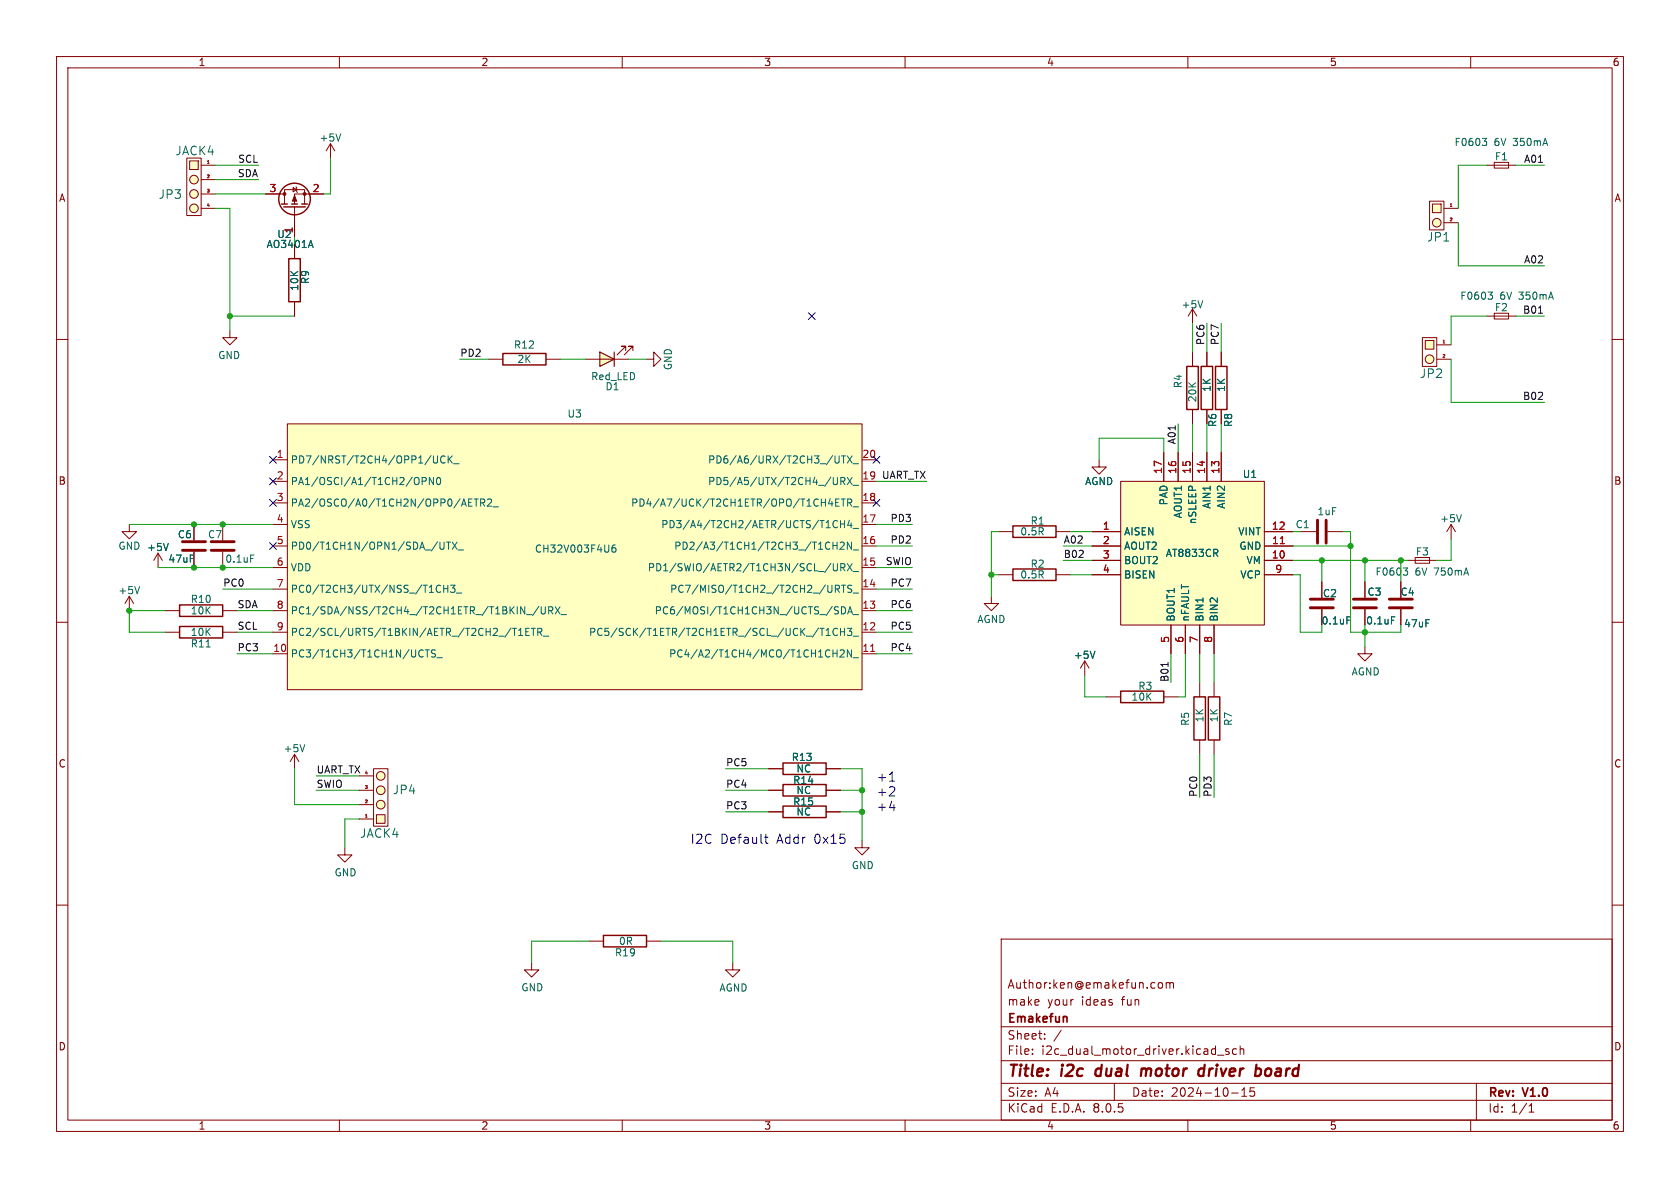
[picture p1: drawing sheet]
<svg xmlns="http://www.w3.org/2000/svg" width="297mm" height="210mm" viewBox="0 0 297 210" stroke-linecap="round" stroke-linejoin="round" font-family="sans-serif">
<g fill="none" stroke="#840000" stroke-width=".18">
<path d="M10 10h277v190h-277zM12 12h273v186h-273zM60 10v2M110 10v2M160 10v2M210 10v2M260 10v2M10 60h2M285 60h2M22.9 92.7v1.3h1.2l-1.2 1.3-1.3-1.3h1.3M27.9 97.8l-.7 1.3M27.9 97.8v2.5"/>
<path d="M27.9 97.8l.8 1.3M10 110h2M285 110h2M135.9 139.7h2.5M146 139.7h2.6M214.6 120.7v2.5M214.6 130.8v2.6M10 160h2M285 160h2M94 170.2v1.3h1.2l-1.2 1.2-1.3-1.2h1.3M104.1 166.4h2.6M114.3 166.4h2.5"/>
<path d="M129.5 170.2v1.3h1.3l-1.3 1.2-1.2-1.2h1.2M177 166h108v32h-108zM204.8 173.8l.2-.1 .5 .1v.6l-.1 .2-.4 .1-.2-.1zM206.2 173.8l.4-.1 .2 .2M206.2 173.7v1M206.8 173.9l.2-.2 .4 .1 .1 .9M206.8 173.9v.8M60 198v2M110 198v2M160 198v2M177 194.5h108M177 191.5h108"/>
<path d="M177 187.5h108M177 181.5h108M182.5 186.3v.1M182.5 185.5v.1M184.7 183.6v.1M184.7 182.8v.1M187.6 182.1l-1.3 2M197 191.5v3M210 198v2M215.2 186.5h1.2M217.2 185.5l-.3-.1-.2 .2v.2l.5 .2v.3h-.5M217.7 193.2h1.2"/>
<path d="M218.6 185.5l-.4-.1-.3 .3v.4l.1 .2h.6M219.2 185.5l.3-.1 .3 .1 .1 .9M219.2 184.9v1.5M219.5 193.8h.9M219.5 192.7l.5-.4v1.5M221.7 192.3h-.7v.7l.2-.1h.5l.1 .3-.1 .5-.2 .1-.5-.1M260 198v2M261 191.5v6.5M270.3 196.6h.9M270.3 195.5l.4-.4v1.5"/>
</g>
<path d="M193.8 189.1l-.2 .7 .4 .4M201.8 188.9l-.1 1.3M202.6 189a.57 .57 0 0 0-.8 .1M202.7 189.2l-.2 1M212.3 188.9l.6 .1M212.7 190.1l-.5 .1M213 188.2l-.3 2M224.4 188.9a.62 .62 0 0 0-.7 .4v.7a.52 .52 0 0 0 .8 .1" fill="none" stroke="#840000" stroke-width=".4"/>
<path d="M188.6 179.8v.9" fill="none" stroke="#840000" stroke-width=".3"/>
<path d="M138.4 138.7h7.6v2h-7.6zM213.6 123.2h2v7.6h-2zM106.7 165.4h7.6v2h-7.6z" fill="none" stroke="#840000" stroke-width=".25"/>
<path d="M29.8 96.1l-.5 1.2" fill="none" stroke="#006464" stroke-width=".18"/>
<circle cx="254" cy="39.4" r=".76" fill="#ffffc2" stroke="#ffffc2" stroke-width=".18"/>
<path d="M253.2 36.1h1.6v1.5h-1.6z" fill="#ffffc2"/>
<g fill="none" stroke="#840000" stroke-width=".18">
<path d="M252.7 35.6h2.6v5h-2.6zM253.2 36.1h1.6v1.5h-1.6zM255.3 36.8h2.5M255.3 39.4h2.5M248.9 99.1h5.1M250.2 98.6h2.5v1h-2.5zM256.5 92.7l-.7 1.3M256.5 92.7v2.6M256.5 92.7l.8 1.3M61 149.9v1.2h1.2l-1.2 1.3-1.3-1.3h1.3M135.9 143.5h2.5M146 143.5h2.6"/>
<path d="M152.4 148.6v1.3h1.3l-1.3 1.2-1.3-1.2h1.3"/>
<circle cx="254" cy="39.4" r=".76"/>
</g>
<path d="M256.4 36.5h.3" fill="none" stroke="#a90000" stroke-width=".18"/>
<path d="M258.4 91l-.5 1.3M248.1 100.4h.8l-.5 .5M248.6 100.9l.3 .2v.3l-.3 .3" fill="none" stroke="#006464" stroke-width=".18"/>
<path d="M138.4 142.5h7.6v2h-7.6z" fill="none" stroke="#840000" stroke-width=".25"/>
<g fill="#ffffc2" stroke="#ffffc2" stroke-width=".18">
<circle cx="34.3" cy="36.8" r=".76"/>
<circle cx="34.3" cy="34.3" r=".76"/>
</g>
<path d="M33.5 28.4h1.6v1.6h-1.6z" fill="#ffffc2"/>
<g fill="#ffffc2" stroke="#ffffc2" stroke-width=".18">
<circle cx="34.3" cy="31.7" r=".76"/>
<circle cx="67.3" cy="137.2" r=".76"/>
<circle cx="67.3" cy="139.7" r=".76"/>
</g>
<g fill="none" stroke="#840000" stroke-width=".18">
<path d="M33 27.9h2.6v10.2h-2.6zM33.5 28.4h1.6v1.6h-1.6zM35.6 29.2h2.5M35.6 31.8h2.5M35.6 34.3h2.5M35.6 36.8h2.5M210.8 62.2v2.6M210.8 72.4v2.5M229.9 94h2.8M234.7 94h2.8M191.8 116.8l-.8 1.3M191.8 116.8v2.6"/>
<path d="M191.8 116.8l.7 1.3M233.7 102.9v2.8M233.7 107.7v2.8M241.3 114.3v1.3h1.3l-1.3 1.2-1.3-1.2h1.3M241.3 102.9v2.8M241.3 107.7v2.8M247.6 102.9v2.8M247.6 107.7v2.8"/>
<circle cx="34.3" cy="31.7" r=".76"/>
<circle cx="34.3" cy="34.3" r=".76"/>
<circle cx="34.3" cy="36.8" r=".76"/>
</g>
<path d="M36.7 28.9h.3" fill="none" stroke="#a90000" stroke-width=".18"/>
<path d="M232.9 91.9v4.1M234.4 91.9v4.1M231.6 105.9h4.1M231.6 107.4h4.1M239.3 105.9h4M239.3 107.4h4M245.6 105.9h4.1M245.6 107.4h4.1" fill="none" stroke="#840000" stroke-width=".51"/>
<path d="M193.6 115.1l-.4 1.3M238.1 109h.6M246 109h.6" fill="none" stroke="#006464" stroke-width=".18"/>
<path d="M209.8 64.8h2v7.6h-2z" fill="none" stroke="#840000" stroke-width=".25"/>
<path d="M66.5 144h1.6v1.5h-1.6z" fill="#ffffc2"/>
<circle cx="67.3" cy="142.2" r=".76" fill="#ffffc2" stroke="#ffffc2" stroke-width=".18"/>
<g fill="none" stroke="#840000" stroke-width=".18">
<path d="M40.6 58.4v1.3h-1.2l1.2 1.3 1.3-1.3h-1.3M63.5 139.7h2.5M63.5 137.2h2.5M66 135.9h2.6v10.2h-2.6zM63.5 144.8h2.5M63.5 142.2h2.5M66.5 144h1.6v1.5h-1.6z"/>
<circle cx="67.3" cy="139.7" r=".76"/>
<circle cx="67.3" cy="137.2" r=".76"/>
<circle cx="67.3" cy="142.2" r=".76"/>
</g>
<path d="M64.6 144.5h.3" fill="none" stroke="#a90000" stroke-width=".18"/>
<path d="M198.1 85.1h25.4v25.4h-25.4z" fill="#ffffc2"/>
<g fill="none" stroke="#840000" stroke-width=".18">
<path d="M262.9 29.2h5.1M264.2 28.7h2.5v1h-2.5zM52.1 43.2v2.5M52.1 53.3v2.6M213.4 62.2v2.6M213.4 72.4v2.5M215.9 62.2v2.6M215.9 72.4v2.5M193 94h5.1M193 99.1h5.1M193 96.5h5.1M194.3 81.3v1.3h1.3l-1.3 1.2-1.3-1.2h1.3"/>
<path d="M198.1 85.1h25.4v25.4h-25.4zM205.7 80v5.1M208.3 80v5.1M210.8 80v5.1M213.4 80v5.1M215.9 80v5.1M223.5 94h5.1M223.5 99.1h5.1M223.6 96.5h5M193 101.6h5.1M207 110.5v5.1M209.5 110.5v5.1"/>
<path d="M212.1 110.5v5.1M214.6 110.5v5.1M223.5 101.6h5.1"/>
</g>
<path d="M226.3 96.1h.8" fill="none" stroke="#a90000" stroke-width=".18"/>
<path d="M262 24.5h.8l-.4 .4M262.6 24.9l.2 .3v.3l-.2 .2M212.7 105.7v.7" fill="none" stroke="#006464" stroke-width=".18"/>
<path d="M51.1 45.7h2v7.6h-2zM212.3 64.8h2.1v7.6h-2.1zM214.9 64.8h2v7.6h-2z" fill="none" stroke="#840000" stroke-width=".25"/>
<path d="M106 62.2l2.6 1.3-2.6 1.3z" fill="#ffffc2"/>
<path d="M106 62.2l2.6 1.3-2.6 1.3zM108.6 62.2v2.6" fill="none" stroke="#840000" stroke-width=".2"/>
<path d="M103.5 63.5h7.6M110.6 62v-.8h-.7h.7l-1.5 1.5M111.9 62v-.8h-.8h.8l-1.5 1.5M114.3 63.5h1.3v-1.3l1.2 1.3-1.2 1.3v-1.3" fill="none" stroke="#840000" stroke-width=".18"/>
<path d="M50.8 74.9h101.6v47h-101.6z" fill="#ffffc2"/>
<g fill="none" stroke="#840000" stroke-width=".18">
<path d="M50.8 74.9h101.6v47h-101.6zM86.4 63.5h2.5M96.5 63.5h2.6M48.3 81.3h2.5M48.3 96.5h2.5M48.3 92.7h2.5M48.3 88.9h2.5M48.3 85.1h2.5M152.4 81.3h2.5M152.4 96.5h2.5M152.4 92.7h2.5M152.4 88.9h2.5"/>
<path d="M152.4 85.1h2.5M48.3 115.6h2.5M48.3 111.8h2.5M48.3 108h2.5M48.3 104.1h2.5M48.3 100.3h2.5M152.4 115.6h2.5M152.4 111.8h2.5M152.4 108h2.5M152.4 104.1h2.5M152.4 100.3h2.5"/>
</g>
<g fill="none" stroke="#006464" stroke-width=".18">
<path d="M74 84.6v.9M74.6 85.1l.6-.1 .2-.2-.1-.3-.7-.1v1.3M76.6 84.4v1.3l-.7-1.3v1.3M77.3 84.5l.2-.1a.68 .68 0 0 1 .4 .6 .68 .68 0 0 1-.4 .7l-.2-.2-.1-.3zM77.4 80.6v1l-.3 .3M78.5 95.8v1.1l-.1 .1-.4 .1M78.7 80.7a.6 .6 0 0 0-.9 .4 .6 .6 0 0 0 .6 .8l.3-.2M78.9 95.8h.8M79.2 80.6v1.3M79.3 95.8v1.3M79.4 81.1l.6 .8M80 80.6l-.8 .7"/>
<path d="M80 95.8l.8 1.3M80.2 82h1M80.8 95.8l-.8 1.3M81 97.2h.9M82.9 89.5h.6M82.9 88.2h.6M83.8 88.2h.7M84.2 88.2v1.3M85 88.9l.6-.1 .1-.2-.1-.3-.6-.1v1.3M85.3 88.9l.4 .6M86.2 88.3l.5-.1 .2 .4-.8 .9h.8M87.1 89.6h1"/>
<path d="M108.8 96.3l-.4 .1a.86 .86 0 0 0 0 1.2l.4-.1 .1-.4-.2-.3-.4 .1-.1 .2M146.5 89.1h.8M147.3 96.4h.7M147.7 88.8h.5M148 95.8v1.3M148 92.1a.6 .6 0 0 0-.8 .5 .6 .6 0 0 0 .6 .7l.2-.1M148 99.6v1.2l-.2 .1-.4-.1M148.3 88.2h-.6v1.3h.6M148.3 80.6v1l-.2 .3M148.5 96l.5-.2 .3 .4-.8 .9h.8M148.6 92v1.3M148.6 92.6h.7"/>
<path d="M148.6 85.1l.7-.1 .1-.2-.1-.3-.7-.1v1.3M148.7 88.2h.7M148.8 80.6h.7M148.9 85.1l.5 .6M149.1 88.2v1.3M149.1 80.6v1.3M149.3 92v1.3M149.8 99.6l.8 1.3M149.8 84.4l.8 1.3M149.8 80.6l.8 1.3M149.9 88.9l.6-.1 .1-.2-.1-.3-.6-.1v1.3M150.2 92l-.3 .9h.7"/>
<path d="M150.2 88.9l.4 .6M150.5 92.4v.9M150.5 95.8v1.3l-.7-1.3v1.3M150.6 99.6l-.8 1.3M150.6 84.4l-.8 1.3M150.6 80.6l-.8 1.3M150.8 82h1M150.8 97.2h1M150.8 93.4h1M150.8 89.6h1M150.8 85.8h1M75.2 114.9h.7"/>
<path d="M75.5 114.9v1.2M77 114.9h-.5l-.2 .1v.4l.6 .2 .1 .3-.3 .2h-.4M77.2 116.3h1M77.7 103.4l.2 .2M77.9 104.6l-.2 .1M78.4 103.4v1.3M78.4 104.1h.8M79.2 103.4v1.3M79.7 103.4h.7l-.4 .5 .4 .2v.5l-.2 .1-.5-.1M80.7 104.8h.9M91.7 112.3h.7M91.7 111.4l.3-.3v1.2"/>
<path d="M93 111.7h.4M93.6 111.1h-.6v1.2h.6M93.9 111.1h.7M94.3 111.1v1.2M95.1 111.7h.6l.1-.2-.1-.3-.6-.1v1.2M95.3 107.2l-1.1 1.6M95.4 111.7l.4 .6M95.7 107.3v1l.2 .2h.4l.1-.2v-1M96 112.5h1M97 107.9h.6l.1-.2v-.3l-.7-.1v1.2M97.3 107.9l.4 .6M98.2 107.3l.8 1.2"/>
<path d="M99 107.3l-.8 1.2M99.2 108.7h1M146 112.3h.8M146 111.4l.4-.3v1.2M147.3 115.5h.7M147.7 103.4h.5l.2 .3-.1 .4h-.6M147.7 107.3h.5M148 114.9v1.2M148 107.9l.2 .3-.2 .3M148 104.1l.4 .6M148 111.2a.6 .6 0 0 0-.8 .4 .6 .6 0 0 0 .6 .7l.2-.1M148.5 115l.5-.1 .3 .3-.8 .9h.8"/>
<path d="M148.6 111.1v1.2M148.6 111.7h.7M148.6 100.3l.7-.1 .1-.1-.1-.3-.7-.2v1.3M148.8 107.3a.64 .64 0 0 1 .7 .6 .64 .64 0 0 1-.7 .6zM148.8 103.4h.7M148.9 100.3l.5 .6M149.1 103.4v1.3M149.3 111.1v1.2M149.8 111.1h.8l-.4 .5 .3 .1v.5l-.2 .1-.5-.1M149.9 108.5l.4-1.2 .4 1.2M150 108.2h.6M150.5 114.9v1.2l-.7-1.2v1.2"/>
<path d="M150.6 103.5l-.5-.1-.2 .2v.3l.6 .3 .1 .3-.3 .2h-.4M150.8 116.3h1M150.8 112.5h1M150.8 108.7h1M150.8 104.8h1M150.8 101h1"/>
</g>
<path d="M153.9 115.2h.7" fill="none" stroke="#a90000" stroke-width=".18"/>
<path d="M88.9 62.5h7.6v2h-7.6z" fill="none" stroke="#840000" stroke-width=".25"/>
<circle cx="252.7" cy="63.5" r=".76" fill="#ffffc2" stroke="#ffffc2" stroke-width=".18"/>
<path d="M252 60.2h1.5v1.5h-1.5z" fill="#ffffc2"/>
<g fill="none" stroke="#840000" stroke-width=".18">
<path d="M47 34.3h3.3M50.3 36.1v-2.6h3.5v2.6M51.8 33.1l.7 .4-.7 .4zM52.1 36.6v5.3M52.3 33l.2 .1v.8l.1 .1M57.1 34.3h-5v1.8M58.4 25.4l.8 1.3M58.4 25.4v2.5M58.4 25.4l-.7 1.3M52.1 43.2v2.5M52.1 53.3v2.6M210.8 54.6l-.7 1.3"/>
<path d="M210.8 54.6v2.6M210.8 54.6l.8 1.3M251.5 59.7h2.5v5.1h-2.5zM262.9 55.9h5.1M264.2 55.4h2.5v1h-2.5zM213.4 62.2v2.6M213.4 72.4v2.5M215.9 62.2v2.6M215.9 72.4v2.5M252 60.2h1.5v1.5h-1.5zM254 61h2.5M254 63.5h2.5"/>
<path d="M34.3 92.7v2.8M34.3 97.5v2.8M39.4 92.7v2.8M39.4 97.5v2.8M176.5 94h2.6M186.7 94h2.5M193 94h5.1M193 99.1h5.1M193 96.5h5.1M205.7 80v5.1M208.3 80v5.1M210.8 80v5.1"/>
<path d="M213.4 80v5.1M215.9 80v5.1M223.5 94h5.1M223.5 99.1h5.1M223.6 96.5h5M22.9 105.4l-.8 1.3M22.9 105.4v2.6M22.9 105.4l.7 1.3M29.2 111.8h2.5M29.2 108h2.5M39.4 111.8h2.5M39.4 108h2.5"/>
<path d="M175.3 105.4v1.3h1.2l-1.2 1.3-1.3-1.3h1.3M176.5 101.6h2.6M186.7 101.6h2.5M193 101.6h5.1M207 110.5v5.1M209.5 110.5v5.1M212.1 110.5v5.1M214.6 110.5v5.1M223.5 101.6h5.1M233.7 102.9v2.8M233.7 107.7v2.8M241.3 102.9v2.8"/>
<path d="M241.3 107.7v2.8M247.6 102.9v2.8M247.6 107.7v2.8M52.1 133.4v2.5M52.1 133.4l-.8 1.2M52.1 133.4l.7 1.2M135.9 135.9h2.5M135.9 139.7h2.5M146 135.9h2.6M146 139.7h2.6M195.6 123.2h2.5M205.7 123.2h2.6"/>
<path d="M212.1 120.7v2.5M212.1 130.8v2.6M135.9 143.5h2.5M146 143.5h2.6"/>
<circle cx="252.7" cy="63.5" r=".76"/>
</g>
<path d="M255.1 60.6h.3M226.3 96.1h.8" fill="none" stroke="#a90000" stroke-width=".18"/>
<g fill="none" stroke="#840000" stroke-width=".25">
<path d="M49.8 36.1h1M50.2 36.6h3.8M51.6 36.1h1M53.3 36.1h1.1M179.1 93h7.6v2h-7.6zM31.7 110.7h7.7v2.1h-7.7zM31.7 106.9h7.7v2.1h-7.7zM179.1 100.6h7.6v2h-7.6zM138.4 134.9h7.6v2h-7.6zM198.1 122.2h7.6v2h-7.6zM211.1 123.2h2v7.6h-2z"/>
<circle cx="52.1" cy="35.2" r="2.79"/>
</g>
<g fill="none" stroke="#006464" stroke-width=".18">
<path d="M60.2 23.7l-.4 1.2M54.9 42.5l.5 1.3M212.6 53.2l-.4 1.2M263.1 51.6h.7l-.4 .5M263.6 52.1l.2 .3v.3l-.2 .2M29.8 96.1l-.5 1.2M44.3 98.1h.6M24.7 103.7l-.4 1.3M36.4 114.4h.8M193.6 115.1l-.4 1.3M212.7 105.7v.7M238.1 109h.6"/>
<path d="M246 109h.6M53.9 131.6l-.4 1.3"/>
</g>
<g fill="#840000" stroke="#840000" stroke-width=".18">
<path d="M52.1 34.5l.4 1.1h-.8z"/>
<circle cx="53.8" cy="34.3" r=".25"/>
<circle cx="50.3" cy="34.3" r=".25"/>
</g>
<path d="M32.3 95.8h4M32.3 97.3h4M37.3 95.8h4.1M37.3 97.3h4.1" fill="none" stroke="#840000" stroke-width=".51"/>
<path d="M272 55.4h.7M206.5 117.1v.7" fill="none" stroke="#0f0f0f" stroke-width=".18"/>
<path d="M157.3 138.1h.9M158.1 139.2v.6M135.2 148h.6M135.4 147.5v1.4l.1 .1 .3 .1M157.2 140.7h1M157.3 142.8h1" fill="none" stroke="#0000c2" stroke-width=".18"/>
<g fill="none" stroke="#009600" stroke-width=".18">
<path d="M38.1 29.2h7.6M38.1 34.3h8.9M38.1 36.8h2.5v21.6M38.1 31.8h7.6M58.4 27.9v6.4h-1.3M257.8 39.4v7.6h15.2M262.9 29.2h-5.1v7.6M268 29.2h5M40.6 55.9h11.5M52.1 41.9v1.3M210.8 57.2v5M213.4 57.2v5"/>
<path d="M215.9 57.2v5M262.9 55.9h-6.4v5.1M268 55.9h5M81.3 63.5h5.1M99.1 63.5h4.4M111.1 63.5h3.2M208.3 74.9v5.1M210.8 74.9v5.1M213.4 74.9v5.1M215.9 74.9v5.1M256.5 63.5v7.6h16.5M22.9 92.7h25.4"/>
<path d="M154.9 96.5h6.4M154.9 92.7h6.4M154.9 85.1h8.9M176.5 94h-1.2v11.4M188 99.1h5M188 96.5h5M189.2 94h3.8M205.7 80v-2.5h-11.4v3.8M228.6 99.1h20.3M228.6 96.5h10.2M233.7 99.1v3.8M237.5 94h1.3v17.8h8.8v-1.3"/>
<path d="M241.3 99.1v3.8M247.6 99.1v3.8M256.5 95.3v3.8h-2.5M27.9 100.3h20.4M29.2 108h-6.3v3.8h6.3M39.4 104.1h8.9M41.9 111.8h6.4M41.9 108h6.4M41.9 115.6h6.4M154.9 111.8h6.4M154.9 104.1h6.4M154.9 108h6.4"/>
<path d="M154.9 100.3h6.4M154.9 115.6h6.4M175.3 101.6h1.2M189.2 101.6h3.8M191.8 119.4v3.8h3.8M207 115.6v5.1M209.5 115.6v7.6h-1.2M212.1 115.6v5.1M214.6 115.6v5.1M228.6 101.6h1.3v10.2h3.8v-1.3M241.3 110.5v3.8M52.1 135.9v6.3h11.4"/>
<path d="M55.9 137.2h7.6M55.9 139.7h7.6M128.3 139.7h7.6M128.3 135.9h7.6M148.6 139.7h3.8M148.6 135.9h3.8v12.7M212.1 133.4v7.6M214.6 133.4v7.6M63.5 144.8h-2.5v5.1M128.3 143.5h7.6M148.6 143.5h3.8M104.1 166.4h-10.1v3.8"/>
<path d="M116.8 166.4h12.7v3.8"/>
</g>
<g fill="none" stroke="#000084" stroke-width=".18">
<path d="M142.9 55.3l1.2 1.2M144.1 55.3l-1.2 1.2M47.7 84.5l1.2 1.2M47.7 88.3l1.2 1.2M47.7 95.9l1.2 1.2M47.7 80.7l1.2 1.2M48.9 84.5l-1.2 1.2M48.9 88.3l-1.2 1.2M48.9 95.9l-1.2 1.2M48.9 80.7l-1.2 1.2M154.3 88.3l1.2 1.2M154.3 80.7l1.2 1.2"/>
<path d="M155.5 88.3l-1.2 1.2M155.5 80.7l-1.2 1.2"/>
</g>
<g fill="#009600" stroke="#009600" stroke-width=".18">
<circle cx="152.4" cy="139.7" r=".46"/>
<circle cx="152.4" cy="143.5" r=".46"/>
<circle cx="40.6" cy="55.9" r=".46"/>
<circle cx="34.3" cy="92.7" r=".46"/>
<circle cx="39.4" cy="92.7" r=".46"/>
<circle cx="175.3" cy="101.6" r=".46"/>
<circle cx="34.3" cy="100.3" r=".46"/>
<circle cx="39.4" cy="100.3" r=".46"/>
<circle cx="22.9" cy="108" r=".46"/>
<circle cx="241.3" cy="99.1" r=".46"/>
<circle cx="247.6" cy="99.1" r=".46"/>
<circle cx="238.8" cy="96.5" r=".46"/>
<circle cx="241.3" cy="111.8" r=".46"/>
<circle cx="233.7" cy="99.1" r=".46"/>
</g>
<g font-size="2.8" fill="#840000">
<text x="178" y="190.9">Title:</text>
<text x="187.7" y="190.9">i2c</text>
<text x="194.6" y="190.9">dual</text>
<text x="203.4" y="190.9">motor</text>
<text x="214.3" y="190.9">driver</text>
<text x="225.1" y="190.9">board</text>
</g>
<g font-size="2.3" fill="#0000c2">
<text x="154.9" y="138.4">+1</text>
<text x="154.9" y="141">+2</text>
<text x="154.9" y="143.6">+4</text>
<text x="122" y="149.4">I2C</text>
<text x="127.3" y="149.4">Default</text>
<text x="137.4" y="149.4">Addr</text>
<text x="144.1" y="149.4">0x15</text>
</g>
<g font-size="2.1" fill="#006464">
<text x="30.9" y="27.7">JACK4</text>
<text x="28" y="35.4">JP3</text>
<text x="252.2" y="42.9">JP1</text>
<text x="250.9" y="67">JP2</text>
<text x="69.3" y="140.6">JP4</text>
<text x="63.6" y="148.3">JACK4</text>
</g>
<g font-size="2.1" fill="#840000">
<text x="178" y="178">make</text>
<text x="178" y="175">Author:ken@emakefun.com</text>
<text x="185.2" y="178">your</text>
<text x="191.2" y="178">ideas</text>
<text x="198.5" y="178">fun</text>
<text x="178" y="184">Sheet:</text>
<text x="178" y="181.2">Emakefun</text>
<text x="178" y="186.7">File:</text>
<text x="184.1" y="186.7">i2c_dual_motor_driver.kicad_sch</text>
<text x="178" y="196.9">KiCad</text>
<text x="178" y="194.1">Size:</text>
<text x="184.7" y="194.1">A4</text>
<text x="185.7" y="196.9">E.D.A.</text>
<text x="193.3" y="196.9">8.0.5</text>
<text x="200" y="194.1">Date:</text>
<text x="207" y="194.1">2024-10-15</text>
<text x="263" y="194.3">Rev:</text>
<text x="263" y="196.9">Id:</text>
<text x="267.1" y="196.9">1/1</text>
<text x="269.4" y="194.3">V1.0</text>
</g>
<g font-size="1.8" fill="#840000">
<text x="35" y="11.9">1</text>
<text x="85" y="11.9">2</text>
<text x="135" y="11.9">3</text>
<text x="185" y="11.9">4</text>
<text x="235" y="11.9">5</text>
<text x="285" y="11.9">6</text>
<text x="10.3" y="35.9">A</text>
<text x="285.3" y="35.9">A</text>
<text x="10.3" y="85.9">B</text>
<text x="285.3" y="85.9">B</text>
<text x="10.3" y="135.9">C</text>
<text x="285.3" y="135.9">C</text>
<text x="10.3" y="185.9">D</text>
<text x="285.3" y="185.9">D</text>
<text x="35" y="199.9">1</text>
<text x="85" y="199.9">2</text>
<text x="135" y="199.9">3</text>
<text x="185" y="199.9">4</text>
<text x="235" y="199.9">5</text>
<text x="285" y="199.9">6</text>
</g>
<g font-size="1.8" fill="#0f0f0f">
<text x="42" y="28.9">SCL</text>
<text x="269.3" y="28.9">A01</text>
<text x="41.9" y="31.4">SDA</text>
<text x="269.3" y="46.6">A02</text>
<text x="269.2" y="55.5">B01</text>
<text x="81.3" y="63.2">PD2</text>
<text x="213" y="61.1" transform="rotate(-90 213 61.1)">PC6</text>
<text x="215.6" y="61.1" transform="rotate(-90 215.6 61.1)">PC7</text>
<text x="269.2" y="70.8">B02</text>
<text x="207.9" y="78.6" transform="rotate(-90 207.9 78.6)">A01</text>
<text x="155.8" y="84.7">UART_TX</text>
<text x="157.3" y="92.4">PD3</text>
<text x="156.5" y="100">SWIO</text>
<text x="157.3" y="96.2">PD2</text>
<text x="188" y="98.7">B02</text>
<text x="188" y="96.2">A02</text>
<text x="39.4" y="103.8">PC0</text>
<text x="41.9" y="107.6">SDA</text>
<text x="157.3" y="103.8">PC7</text>
<text x="157.3" y="107.6">PC6</text>
<text x="41.9" y="111.4">SCL</text>
<text x="157.3" y="111.4">PC5</text>
<text x="41.9" y="115.2">PC3</text>
<text x="157.3" y="115.2">PC4</text>
<text x="206.7" y="120.7" transform="rotate(-90 206.7 120.7)">B01</text>
<text x="55.9" y="136.8">UART_TX</text>
<text x="128.3" y="135.5">PC5</text>
<text x="55.9" y="139.4">SWIO</text>
<text x="128.3" y="139.4">PC4</text>
<text x="128.3" y="143.2">PC3</text>
<text x="211.7" y="141" transform="rotate(-90 211.7 141)">PC0</text>
<text x="214.3" y="141" transform="rotate(-90 214.3 141)">PD3</text>
</g>
<g font-size="1.8" fill="#006464">
<text x="56.4" y="25.2">+5V</text>
<text x="257" y="26">F0603</text>
<text x="264.1" y="26">6V</text>
<text x="264.2" y="28.5">F1</text>
<text x="267.6" y="26">350mA</text>
<text x="47" y="44">AO3401A</text>
<text x="48.9" y="42.3">U2</text>
<text x="52.9" y="51.5" transform="rotate(-90 52.9 51.5)">10K</text>
<text x="54.8" y="50.3" transform="rotate(-90 54.8 50.3)">R9</text>
<text x="258.1" y="53.2">F0603</text>
<text x="265.2" y="53.2">6V</text>
<text x="268.6" y="53.2">350mA</text>
<text x="208.8" y="54.7">+5V</text>
<text x="264.2" y="55.2">F2</text>
<text x="38.5" y="63.7">GND</text>
<text x="90.8" y="61.8">R12</text>
<text x="91.4" y="64.4">2K</text>
<text x="119" y="65.5" transform="rotate(-90 119 65.5)">GND</text>
<text x="104.4" y="67.4">Red_LED</text>
<text x="106.9" y="69.2">D1</text>
<text x="209.1" y="68.7" transform="rotate(-90 209.1 68.7)">R4</text>
<text x="211.7" y="71.2" transform="rotate(-90 211.7 71.2)">20K</text>
<text x="214.2" y="69.4" transform="rotate(-90 214.2 69.4)">1K</text>
<text x="216.8" y="69.4" transform="rotate(-90 216.8 69.4)">1K</text>
<text x="100.2" y="74">U3</text>
<text x="215.2" y="75.6" transform="rotate(-90 215.2 75.6)">R6</text>
<text x="218" y="75.6" transform="rotate(-90 218 75.6)">R8</text>
<text x="51.3" y="82.1">PD7/NRST/T2CH4/OPP1/UCK_</text>
<text x="125.1" y="82.1">PD6/A6/URX/T2CH3_/UTX_</text>
<text x="51.3" y="86">PA1/OSCI/A1/T1CH2/OPN0</text>
<text x="51.3" y="89.8">PA2/OSCO/A0/T1CH2N/OPP0/AETR2_</text>
<text x="111.5" y="89.8">PD4/A7/UCK/T2CH1ETR/OPO/T1CH4ETR_</text>
<text x="125.1" y="86">PD5/A5/UTX/T2CH4_/URX_</text>
<text x="191.7" y="86">AGND</text>
<text x="206.6" y="89.4" transform="rotate(-90 206.6 89.4)">PAD</text>
<text x="219.6" y="84.7">U1</text>
<text x="31.3" y="95.4">C6</text>
<text x="36.7" y="95.4">C7</text>
<text x="51.3" y="93.6">VSS</text>
<text x="116.8" y="93.6">PD3/A4/T2CH2/AETR/UCTS/T1CH4_</text>
<text x="180.3" y="94.8">0.5R</text>
<text x="182.1" y="92.9">R1</text>
<text x="198.6" y="94.8">AISEN</text>
<text x="209.1" y="91.7" transform="rotate(-90 209.1 91.7)">AOUT1</text>
<text x="211.7" y="92.8" transform="rotate(-90 211.7 92.8)">nSLEEP</text>
<text x="214.2" y="90" transform="rotate(-90 214.2 90)">AIN1</text>
<text x="216.8" y="90" transform="rotate(-90 216.8 90)">AIN2</text>
<text x="218.8" y="94.8">VINT</text>
<text x="232.8" y="91.3">1uF</text>
<text x="254.5" y="92.5">+5V</text>
<text x="20.8" y="97.4">GND +5V</text>
<text x="25.9" y="97.6">+5V</text>
<text x="29.7" y="99.7">47uF</text>
<text x="39.7" y="99.7">0.1uF</text>
<text x="51.3" y="97.4">PD0/T1CH1N/OPN1/SDA_/UTX_</text>
<text x="51.3" y="101.2">VDD</text>
<text x="94.5" y="97.9">CH32V003F4U6</text>
<text x="114.4" y="101.2">PD1/SWIO/AETR2/T1CH3N/SCL_/URX_</text>
<text x="119.1" y="97.4">PD2/A3/T1CH1/T2CH3_/T1CH2N_</text>
<text x="182.1" y="100.6">R2</text>
<text x="198.6" y="97.4">AOUT2</text>
<text x="198.6" y="99.9">BOUT2</text>
<text x="206" y="98.7">AT8833CR</text>
<text x="219" y="97.4">GND</text>
<text x="220.3" y="99.9">VM</text>
<text x="243.1" y="102">F0603</text>
<text x="250.2" y="102">6V</text>
<text x="250.2" y="98.4">F3</text>
<text x="253.6" y="102">750mA</text>
<text x="20.8" y="105.2">+5V</text>
<text x="33.6" y="106.8">R10</text>
<text x="51.3" y="105">PC0/T2CH3/UTX/NSS_/T1CH3_</text>
<text x="118.4" y="105">PC7/MISO/T1CH2_/T2CH2_/URTS_</text>
<text x="180.3" y="102.5">0.5R</text>
<text x="198.6" y="102.5">BISEN</text>
<text x="219.2" y="102.5">VCP</text>
<text x="233.8" y="105.8">C2</text>
<text x="241.7" y="105.5">C3</text>
<text x="247.5" y="105.5">C4</text>
<text x="33.6" y="112.6">10K</text>
<text x="33.6" y="108.8">10K</text>
<text x="51.3" y="108.8">PC1/SDA/NSS/T2CH4_/T2CH1ETR_/T1BKIN_/URX_</text>
<text x="51.3" y="112.6">PC2/SCL/URTS/T1BKIN/AETR_/T2CH2_/T1ETR_</text>
<text x="104" y="112.6">PC5/SCK/T1ETR/T2CH1ETR_/SCL_/UCK_/T1CH3_</text>
<text x="115.6" y="108.8">PC6/MOSI/T1CH1CH3N_/UCTS_/SDA_</text>
<text x="172.7" y="110.3">AGND</text>
<text x="207.9" y="110" transform="rotate(-90 207.9 110)">BOUT1</text>
<text x="210.4" y="110" transform="rotate(-90 210.4 110)">nFAULT</text>
<text x="213" y="110" transform="rotate(-90 213 110)">BIN1</text>
<text x="215.5" y="110" transform="rotate(-90 215.5 110)">BIN2</text>
<text x="233.5" y="110.6">0.1uF</text>
<text x="241.4" y="110.6">0.1uF</text>
<text x="248.1" y="111.1">47uF</text>
<text x="33.6" y="114.7">R11</text>
<text x="51.3" y="116.4">PC3/T1CH3/T1CH1N/UCTS_</text>
<text x="118.2" y="116.4">PC4/A2/T1CH4/MCO/T1CH1CH2N_</text>
<text x="189.7" y="116.7">+5V</text>
<text x="238.8" y="119.6">AGND</text>
<text x="199.9" y="124.1">10K</text>
<text x="201.1" y="122.1">R3</text>
<text x="210.4" y="128.4" transform="rotate(-90 210.4 128.4)">R5</text>
<text x="213" y="127.8" transform="rotate(-90 213 127.8)">1K</text>
<text x="215.5" y="127.8" transform="rotate(-90 215.5 127.8)">1K</text>
<text x="218" y="128.4" transform="rotate(-90 218 128.4)">R7</text>
<text x="50" y="133.2">+5V</text>
<text x="139.9" y="134.7">R13</text>
<text x="140.7" y="136.8">NC</text>
<text x="140.1" y="138.8">R14</text>
<text x="140.1" y="142.6">R15</text>
<text x="140.7" y="140.6">NC</text>
<text x="140.7" y="144.4">NC</text>
<text x="59.1" y="155.1">GND</text>
<text x="150.5" y="153.8">GND</text>
<text x="109.3" y="167.2">0R</text>
<text x="108.6" y="169.3">R19</text>
<text x="92.1" y="175.4">GND</text>
<text x="127.1" y="175.5">AGND</text>
</g>
<g font-size="1.8" fill="#a90000">
<text x="47.6" y="34">3</text>
<text x="55.2" y="34">2</text>
<text x="51.8" y="41.3" transform="rotate(-90 51.8 41.3)">1</text>
<text x="48.8" y="81">1</text>
<text x="152.4" y="81">20</text>
<text x="205.5" y="83.9" transform="rotate(-90 205.5 83.9)">17</text>
<text x="208" y="83.9" transform="rotate(-90 208 83.9)">16</text>
<text x="210.6" y="83.9" transform="rotate(-90 210.6 83.9)">15</text>
<text x="213.1" y="83.9" transform="rotate(-90 213.1 83.9)">14</text>
<text x="215.6" y="83.9" transform="rotate(-90 215.6 83.9)">13</text>
<text x="48.8" y="84.8">2</text>
<text x="48.8" y="88.6">3</text>
<text x="152.4" y="88.6">18</text>
<text x="152.4" y="84.8">19</text>
<text x="48.8" y="92.5">4</text>
<text x="152.4" y="92.5">17</text>
<text x="194.9" y="93.7">1</text>
<text x="224.7" y="93.7">12</text>
<text x="48.8" y="96.3">5</text>
<text x="48.8" y="100.1">6</text>
<text x="152.4" y="100.1">15</text>
<text x="152.4" y="96.3">16</text>
<text x="194.9" y="96.3">2</text>
<text x="194.9" y="98.8">3</text>
<text x="194.9" y="101.3">4</text>
<text x="224.7" y="98.8">10</text>
<text x="224.8" y="96.3">11</text>
<text x="225.4" y="101.3">9</text>
<text x="48.8" y="103.9">7</text>
<text x="48.8" y="107.7">8</text>
<text x="152.4" y="107.7">13</text>
<text x="152.4" y="103.9">14</text>
<text x="48.8" y="111.5">9</text>
<text x="152.4" y="111.5">12</text>
<text x="206.8" y="113.7" transform="rotate(-90 206.8 113.7)">5</text>
<text x="209.3" y="113.7" transform="rotate(-90 209.3 113.7)">6</text>
<text x="211.8" y="113.7" transform="rotate(-90 211.8 113.7)">7</text>
<text x="214.4" y="113.7" transform="rotate(-90 214.4 113.7)">8</text>
<text x="48.2" y="115.3">10</text>
<text x="152.4" y="115.3">11</text>
</g>
<text font-size="1.8" fill="#009600" x="229" y="93.6">C1</text>
<g font-size=".7" fill="#a90000">
<text x="36.4" y="29">1</text>
<text x="36.4" y="31.5">2</text>
<text x="36.4" y="34">3</text>
<text x="36.4" y="36.6">4</text>
<text x="256.1" y="36.6">1</text>
<text x="256.1" y="39.1">2</text>
<text x="254.9" y="60.7">1</text>
<text x="254.9" y="63.2">2</text>
<text x="64.4" y="136.9">4</text>
<text x="64.4" y="142">2</text>
<text x="64.4" y="139.4">3</text>
<text x="64.4" y="144.5">1</text>
</g>
</svg>
